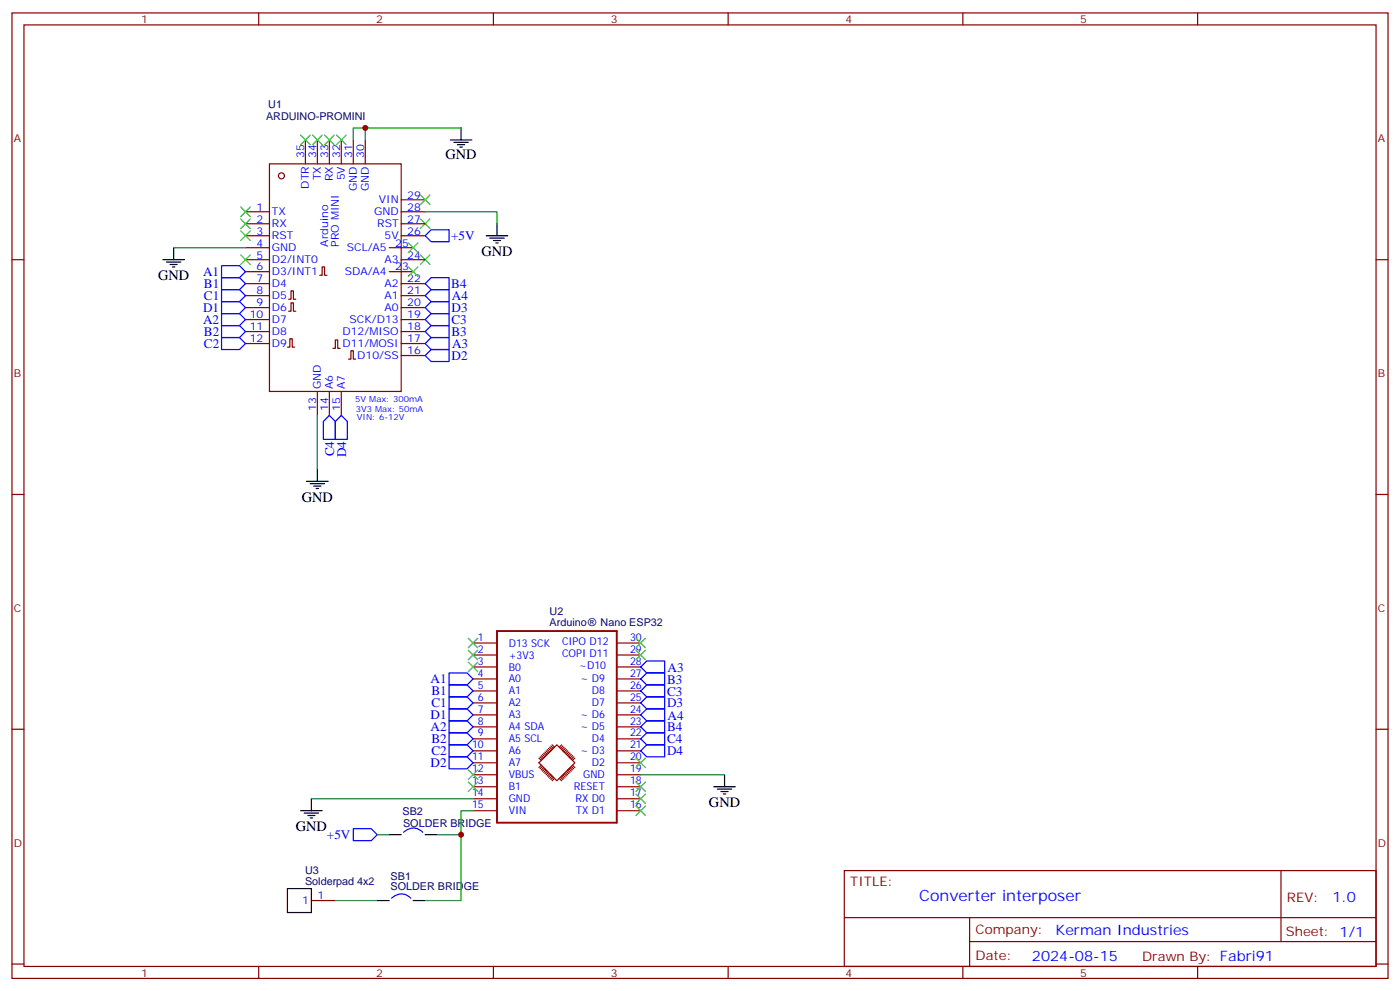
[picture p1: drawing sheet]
<svg xmlns="http://www.w3.org/2000/svg" width="412mm" height="292mm" viewBox="0 0 412 292" stroke-linecap="round" stroke-linejoin="round" font-family="sans-serif">
<g fill="none" stroke="#870000" stroke-width=".35">
<path d="M3.5 3.8h405.4v284.3h-405.4zM7.1 7.3h398.2v277.3h-398.2zM76.2 3.8v3.5M145.3 3.8v3.5M214.5 3.8v3.5M283.6 3.8v3.5M352.8 3.8v3.5M79.4 48.3h38.8v67h-38.8zM90 41.2v7.1M93.5 41.2v7.1M97 41.2v7.1M100.5 41.2v7.1"/>
<path d="M104.1 41.2v7.1M107.6 41.2v7.1M118.2 58.8h7M3.5 76.5h3.6M72.3 76.5h7.1M72.3 62.4h7.1M72.3 65.9h7.1M72.3 69.4h7.1M72.3 73h7.1M114.7 73h7M118.2 76.5h7M118.2 62.4h7"/>
<path d="M118.2 65.9h7M118.2 69.4h7M405.3 76.5h3.6M72.3 80h7.1M72.3 83.5h7.1M72.3 87.1h7.1M72.3 90.6h7.1M72.3 94.1h7.1M72.3 97.6h7.1M85 91.7h.7v-2.5h.7v2.5h.7M85 88.1h.7v-2.4h.7v2.4h.7M94.2 81.1h.7v-2.5h.7v2.5h.7"/>
<path d="M114.7 80h7M118.2 83.5h7M118.2 87.1h7M118.2 90.6h7M118.2 94.1h7M118.2 97.6h7M72.3 101.2h7.1M84.7 102.2h.7v-2.4h.7v2.4h.7M93.5 115.3v7M97 115.3v7M98.1 102.6h.7v-2.5h.7v2.5h.7M100.5 115.3v7"/>
<path d="M102.7 105.8h.7v-2.5h.7v2.5h.7M118.2 101.2h7M118.2 104.7h7M3.5 145.6h3.6M405.3 145.6h3.6M3.5 214.8h3.6M405.3 214.8h3.6M248.7 256.4h156.6v28.2h-156.6zM377.3 256.4v20.9M91.7 265.2h7.1M248.7 270.2h156.5M285.6 277.3h119.6"/>
<path d="M285.6 270.2v14.2M3.5 283.9h3.6M76.2 284.6v3.5M145.3 284.6v3.5M214.5 284.6v3.5M283.6 284.6v3.5M352.8 284.6v3.5M405.3 283.9h3.6"/>
<circle cx="82.9" cy="51.8" r=".88"/>
</g>
<path d="M146.4 185.8h35.3v56.5h-35.3z" fill="none" stroke="#900" stroke-width=".56"/>
<g fill="none" stroke="#900" stroke-width=".35">
<path d="M139.3 189.4h7.1M139.3 192.9h7.1M139.3 196.4h7.1M139.3 200h7.1M181.7 189.4h7M181.7 192.9h7M181.7 196.4h7M181.7 200h7M139.3 203.5h7.1M139.3 207h7.1M139.3 210.5h7.1M139.3 214.1h7.1"/>
<path d="M139.3 217.6h7.1M162.3 219.7l.7 .7M162.6 219.4l.7 .7M165.5 219.4l-.8 .7M165.8 219.7l-.7 .7M181.7 203.5h7M181.7 207h7M181.7 210.5h7M181.7 214.1h7M181.7 217.6h7M139.3 221.1h7.1M139.3 224.6h7.1"/>
<path d="M139.3 228.2h7.1M139.3 231.7h7.1M139.3 235.2h7.1M139.3 238.8h7.1M158.7 224.6l5.3-5.2 5.3 5.2-5.3 5.3zM158.7 223.2l.8 .7M159.1 222.9l.7 .7M159.5 225.4l-.8 .7M159.5 222.5l.7 .7M159.8 225.7l-.7 .7M159.8 222.2l.7 .7M160.2 226.1l-.7 .7"/>
<path d="M160.2 221.8l.7 .7M160.5 226.4l-.7 .7M160.5 221.5l.7 .7M160.9 226.8l-.7 .7M160.9 221.1l.7 .7M161.2 227.1l-.7 .7M161.2 220.8l.7 .7M161.6 227.5l-.7 .7M161.6 220.4l.7 .7M161.9 227.8l-.7 .7M161.9 220.1l.7 .7M162.3 228.2l-.7 .7"/>
<path d="M162.6 228.5l-.7 .7M163 228.9l-.7 .7M163.3 229.2l-.7 .7M164.7 229.2l.8 .7M165.1 228.9l.7 .7M165.5 228.5l.7 .7M165.8 228.2l.7 .7M166.2 220.1l-.7 .7M166.2 227.8l.7 .7M166.5 220.4l-.7 .7M166.5 227.5l.7 .7M166.9 220.8l-.7 .7"/>
<path d="M166.9 227.1l.7 .7M167.2 221.1l-.7 .7M167.2 226.8l.7 .7M167.6 221.5l-.7 .7M167.6 226.4l.7 .7M167.9 221.8l-.7 .7M167.9 226.1l.7 .7M168.3 222.2l-.7 .7M168.3 225.7l.7 .7M168.6 222.5l-.7 .7M168.6 225.4l.7 .7M169 222.9l-.7 .7"/>
<path d="M169.3 223.2l-.7 .7M181.7 221.1h7M181.7 224.6h7M181.7 228.2h7M181.7 231.7h7M181.7 235.2h7M181.7 238.8h7"/>
</g>
<g fill="none" stroke="#00f" stroke-width=".35">
<path d="M65.3 78.2h5.3l1.7 1.8-1.7 1.8h-5.3zM125.2 69.4l1.8-1.7h5.3v3.5h-5.3zM65.3 99.4h5.3l1.7 1.8-1.7 1.7h-5.3zM65.3 95.9h5.3l1.7 1.7-1.7 1.8h-5.3zM65.3 92.4h5.3l1.7 1.7-1.7 1.8h-5.3zM65.3 88.8h5.3l1.7 1.8-1.7 1.8h-5.3zM65.3 85.3h5.3l1.7 1.8-1.7 1.7h-5.3zM65.3 81.8h5.3l1.7 1.7-1.7 1.8h-5.3zM125.2 83.5l1.8-1.7h5.3v3.5h-5.3zM125.2 87.1l1.8-1.8h5.3v3.5h-5.3zM125.2 90.6l1.8-1.8h5.3v3.6h-5.3zM125.2 94.1l1.8-1.7h5.3v3.5h-5.3z"/>
<path d="M125.2 97.6l1.8-1.7h5.3v3.5h-5.3zM125.2 101.2l1.8-1.8h5.3v3.5h-5.3zM127 102.9h5.3v3.6h-5.3l-1.8-1.8zM95.2 124.1l1.8-1.8 1.8 1.8v5.3h-3.6zM100.5 122.3l1.8 1.8v5.3h-3.5v-5.3zM132.3 198.2h5.3l1.7 1.8-1.7 1.7h-5.3zM188.7 196.4l1.8-1.7h5.3v3.5h-5.3zM188.7 200l1.8-1.8h5.3v3.5h-5.3zM132.3 201.7h5.3l1.7 1.8-1.7 1.7h-5.3zM132.3 205.2h5.3l1.7 1.8-1.7 1.8h-5.3zM132.3 208.8h5.3l1.7 1.7-1.7 1.8h-5.3zM132.3 212.3h5.3l1.7 1.8-1.7 1.7h-5.3z"/>
<path d="M132.3 215.8h5.3l1.7 1.8-1.7 1.8h-5.3zM132.3 219.4h5.3l1.7 1.7-1.7 1.8h-5.3zM188.7 203.5l1.8-1.8h5.3v3.5h-5.3zM188.7 207l1.8-1.8h5.3v3.6h-5.3zM188.7 210.5l1.8-1.7h5.3v3.5h-5.3zM188.7 214.1l1.8-1.8h5.3v3.5h-5.3zM190.5 215.8h5.3v3.6h-5.3l-1.8-1.8zM132.3 222.9h5.3l1.7 1.7-1.7 1.8h-5.3zM188.7 221.1l1.8-1.7h5.3v3.5h-5.3zM104.1 244.1h5.3l1.7 1.7-1.7 1.8h-5.3zM118.9 245.1a4 4 0 0 1 5.6 0M115.4 264.5a4 4 0 0 1 5.6 0"/>
</g>
<g fill="none" stroke="#000" stroke-width=".35">
<path d="M135.8 37.7v3.5M132.6 41.2h6.4M133.7 41.9h4.2M134.8 42.6h2.1M135.5 43.3h.7M48 76.5h6.3M49 77.2h4.3M50.1 77.9h2.1M50.8 78.6h.7M51.2 73v3.5M143.2 69.4h6.4M144.3 70.1h4.2"/>
<path d="M145.3 70.8h2.2M146 71.5h.8M146.4 65.9v3.5M93.5 138.2v3.5M90.3 141.7h6.4M91.4 142.5h4.2M92.4 143.2h2.1M93.1 143.9h.7M88.5 238.8h6.4M89.6 239.5h4.2M91.7 235.2v3.6M210.3 231.7h6.3"/>
<path d="M211.3 232.4h4.2M212.4 233.1h2.1M213.1 233.8h.7M213.4 228.2v3.5M90.7 240.2h2.1M91.4 240.9h.7M114.7 245.8h3.5M125.2 245.8h3.6M84.7 261.7h7v7h-7zM111.1 265.2h3.6M121.7 265.2h3.5"/>
</g>
<path d="M107.6 37.7v3.5M135.8 37.7h-31.7v3.5M51.2 73h21.1M125.2 62.4h21.2v3.5M93.5 122.3v15.9M91.7 235.2h47.6M139.3 238.8h-3.5v7h-7M188.7 228.2h24.7M111.1 245.8h3.6M135.8 245.8v19.4h-10.6M98.8 265.2h12.3" fill="none" stroke="#008700" stroke-width=".35"/>
<g fill="none" stroke="#3c3" stroke-width=".35">
<path d="M88.5 39.8l2.9 2.8M91.4 39.8l-2.9 2.8M92.1 39.8l2.8 2.8M94.9 39.8l-2.8 2.8M95.6 39.8l2.8 2.8M98.4 39.8l-2.8 2.8M99.1 39.8l2.9 2.8M102 39.8l-2.9 2.8M123.8 57.4l2.8 2.9M126.6 57.4l-2.8 2.9M70.9 75.1l2.8 2.8M70.9 68l2.8 2.8"/>
<path d="M70.9 64.5l2.8 2.8M70.9 61l2.8 2.8M73.7 61l-2.8 2.8M73.7 64.5l-2.8 2.8M73.7 75.1l-2.8 2.8M73.7 68l-2.8 2.8M120.3 71.5l2.8 2.9M120.3 78.6l2.8 2.8M123.1 78.6l-2.8 2.8M123.1 71.5l-2.8 2.9M123.8 64.5l2.8 2.8M123.8 75.1l2.8 2.8"/>
<path d="M126.6 64.5l-2.8 2.8M126.6 75.1l-2.8 2.8M137.9 195l2.9 2.8M137.9 191.5l2.9 2.8M137.9 188l2.9 2.8M140.8 195l-2.9 2.8M140.8 191.5l-2.9 2.8M140.8 188l-2.9 2.8M187.3 191.5l2.8 2.8M187.3 188l2.8 2.8M190.1 191.5l-2.8 2.8M190.1 188l-2.8 2.8"/>
<path d="M137.9 230.3l2.9 2.8M137.9 226.8l2.9 2.8M140.8 230.3l-2.9 2.8M140.8 226.8l-2.9 2.8M187.3 223.2l2.8 2.9M187.3 230.3l2.8 2.8M187.3 233.8l2.8 2.8M187.3 237.3l2.8 2.9M190.1 223.2l-2.8 2.9M190.1 230.3l-2.8 2.8M190.1 233.8l-2.8 2.8M190.1 237.3l-2.8 2.9"/>
</g>
<g fill="#c00">
<circle cx="135.8" cy="245.8" r=".88"/>
<circle cx="107.6" cy="37.7" r=".88"/>
</g>
<text font-size="4.6" fill="#00f" x="270.8" y="265.4">Converter interposer</text>
<g font-size="4.2">
<text x="131.2" y="46.8">GND</text>
<text x="141.8" y="75.4">GND</text>
<text x="46.6" y="82.5">GND</text>
<text x="88.9" y="147.7">GND</text>
<text x="208.8" y="237.7">GND</text>
<text x="87.1" y="244.8">GND</text>
</g>
<g font-size="4.2" fill="#00f">
<text x="392.5" y="265.7">1.0</text>
<text x="310.9" y="275.2">Kerman Industries</text>
<text x="304" y="283">2024-08-15</text>
</g>
<g font-size="3.9" fill="#00f">
<text x="132.9" y="70.8">+5V</text>
<text x="59.8" y="81.3">A1</text>
<text x="60.1" y="88.3">C1</text>
<text x="60.1" y="84.8">B1</text>
<text x="132.9" y="84.7">B4</text>
<text x="133.1" y="88.3">A4</text>
<text x="59.8" y="95.4">A2</text>
<text x="59.8" y="91.9">D1</text>
<text x="133" y="91.8">D3</text>
<text x="133" y="95.3">C3</text>
<text x="60.1" y="98.9">B2</text>
<text x="133" y="98.8">B3</text>
<text x="60.1" y="102.4">C2</text>
<text x="133" y="105.9">D2</text>
<text x="133.2" y="102.4">A3</text>
<text x="98.4" y="134.4" transform="rotate(-90 98.4 134.4)">C4</text>
<text x="102" y="134.6" transform="rotate(-90 102 134.6)">D4</text>
<text x="196.6" y="197.8">A3</text>
<text x="126.9" y="201.2">A1</text>
<text x="196.5" y="201.3">B3</text>
<text x="127.1" y="204.7">B1</text>
<text x="127.1" y="208.3">C1</text>
<text x="196.5" y="204.8">C3</text>
<text x="196.5" y="208.2">D3</text>
<text x="126.9" y="211.8">D1</text>
<text x="126.9" y="215.3">A2</text>
<text x="196.5" y="215.4">B4</text>
<text x="196.6" y="211.9">A4</text>
<text x="127.1" y="218.8">B2</text>
<text x="196.5" y="219">C4</text>
<text x="126.9" y="225.9">D2</text>
<text x="127.1" y="222.4">C2</text>
<text x="196.5" y="222.5">D4</text>
<text x="96.3" y="247">+5V</text>
</g>
<g font-size="3.9" fill="#800">
<text x="250.5" y="261">TITLE:</text>
<text x="379.1" y="265.7">REV:</text>
<text x="287.4" y="275.2">Company:</text>
<text x="378.7" y="275.8">Sheet: 1/1</text>
<text x="287.4" y="282.9">Date:</text>
<text x="336.4" y="282.9">Drawn By: Fabri91</text>
</g>
<g font-size="3.2" fill="#800">
<text x="41.6" y="6.8">1</text>
<text x="110.8" y="6.8">2</text>
<text x="179.9" y="6.8">3</text>
<text x="249.1" y="6.8">4</text>
<text x="318.2" y="6.8">5</text>
<text x="4.1" y="41.9">A</text>
<text x="405.9" y="41.9">A</text>
<text x="4.1" y="111.1">B</text>
<text x="405.9" y="111.1">B</text>
<text x="4.1" y="180.2">C</text>
<text x="405.9" y="180.2">C</text>
<text x="4.1" y="249.3">D</text>
<text x="405.9" y="249.3">D</text>
<text x="41.6" y="287.6">1</text>
<text x="110.8" y="287.6">2</text>
<text x="179.9" y="287.6">3</text>
<text x="249.1" y="287.6">4</text>
<text x="318.2" y="287.6">5</text>
</g>
<g font-size="3.2" fill="#000080">
<text x="78.4" y="35.3">ARDUINO-PROMINI</text>
<text x="79" y="31.8">U1</text>
<text x="161.9" y="184.3">Arduino</text>
<text x="161.9" y="181.2">U2</text>
<text x="176.9" y="184.3">Nano ESP32</text>
<text x="118.6" y="239.9">SB2</text>
<text x="118.8" y="243.4">SOLDER BRIDGE</text>
<text x="89.9" y="257.5">U3</text>
<text x="89.9" y="260.6">Solderpad 4x2</text>
<text x="115.1" y="262.2">SOLDER BRIDGE</text>
<text x="115.1" y="259">SB1</text>
</g>
<g font-size="3.2" fill="#00f">
<text x="89.6" y="46.5" transform="rotate(-90 89.6 46.5)">35</text>
<text x="93.1" y="46.5" transform="rotate(-90 93.1 46.5)">34</text>
<text x="96.7" y="46.5" transform="rotate(-90 96.7 46.5)">33</text>
<text x="100.2" y="46.5" transform="rotate(-90 100.2 46.5)">32</text>
<text x="103.7" y="46.5" transform="rotate(-90 103.7 46.5)">31</text>
<text x="107.2" y="46.5" transform="rotate(-90 107.2 46.5)">30</text>
<text x="94.5" y="53.1" transform="rotate(-90 94.5 53.1)">TX</text>
<text x="98.1" y="53.3" transform="rotate(-90 98.1 53.3)">RX</text>
<text x="101.6" y="53.1" transform="rotate(-90 101.6 53.1)">5V</text>
<text x="91" y="55.6" transform="rotate(-90 91 55.6)">DTR</text>
<text x="105.1" y="56.2" transform="rotate(-90 105.1 56.2)">GND</text>
<text x="108.7" y="56.2" transform="rotate(-90 108.7 56.2)">GND</text>
<text x="111.6" y="59.9">VIN</text>
<text x="119.9" y="58.5">29</text>
<text x="75.6" y="65.5">2</text>
<text x="75.6" y="62">1</text>
<text x="80.1" y="63.4">TX</text>
<text x="110.2" y="63.4">GND</text>
<text x="119.9" y="62">28</text>
<text x="119.9" y="65.5">27</text>
<text x="75.6" y="69.1">3</text>
<text x="80.1" y="70.5">RST</text>
<text x="80.1" y="67">RX</text>
<text x="111.1" y="67">RST</text>
<text x="113.3" y="70.5">5V</text>
<text x="119.9" y="69.1">26</text>
<text x="75.6" y="76.1">5</text>
<text x="75.6" y="72.6">4</text>
<text x="80.1" y="77.5">D2/INT0</text>
<text x="80.1" y="74">GND</text>
<text x="96.7" y="72.6" transform="rotate(-90 96.7 72.6)">Arduino</text>
<text x="99.8" y="72.6" transform="rotate(-90 99.8 72.6)">PRO MINI</text>
<text x="102.2" y="74">SCL/A5</text>
<text x="113.3" y="77.5">A3</text>
<text x="116.4" y="72.6">25</text>
<text x="119.9" y="76.1">24</text>
<text x="75.6" y="83.2">7</text>
<text x="75.6" y="79.7">6</text>
<text x="80.1" y="81.1">D3/INT1</text>
<text x="101.5" y="81.1">SDA/A4</text>
<text x="116.4" y="79.7">23</text>
<text x="119.9" y="83.2">22</text>
<text x="75.6" y="86.7">8</text>
<text x="80.1" y="88.1">D5</text>
<text x="80.1" y="84.6">D4</text>
<text x="113.3" y="84.6">A2</text>
<text x="113.3" y="88.1">A1</text>
<text x="119.9" y="86.7">21</text>
<text x="73.6" y="93.8">10</text>
<text x="75.6" y="90.2">9</text>
<text x="80.1" y="95.2">D7</text>
<text x="80.1" y="91.7">D6</text>
<text x="103" y="95.2">SCK/D13</text>
<text x="113.3" y="91.7">A0</text>
<text x="119.9" y="90.2">20</text>
<text x="119.9" y="93.8">19</text>
<text x="73.6" y="100.8">12</text>
<text x="73.6" y="97.3">11</text>
<text x="80.1" y="98.7">D8</text>
<text x="100.9" y="98.7">D12/MISO</text>
<text x="119.9" y="97.3">18</text>
<text x="119.9" y="100.8">17</text>
<text x="80.1" y="102.2">D9</text>
<text x="100.9" y="102.2">D11/MOSI</text>
<text x="105.2" y="105.8">D10/SS</text>
<text x="119.9" y="104.4">16</text>
<text x="94.5" y="114.6" transform="rotate(-90 94.5 114.6)">GND</text>
<text x="98.1" y="114.6" transform="rotate(-90 98.1 114.6)">A6</text>
<text x="101.6" y="114.6" transform="rotate(-90 101.6 114.6)">A7</text>
<text x="93.1" y="121.1" transform="rotate(-90 93.1 121.1)">13</text>
<text x="96.7" y="121.1" transform="rotate(-90 96.7 121.1)">14</text>
<text x="100.2" y="121.1" transform="rotate(-90 100.2 121.1)">15</text>
<text x="140.8" y="188.7">1</text>
<text x="149.9" y="190.4">D13 SCK</text>
<text x="165.6" y="190.1">CIPO D12</text>
<text x="185.6" y="188.7">30</text>
<text x="140.8" y="192.2">2</text>
<text x="140.8" y="195.7">3</text>
<text x="149.9" y="193.9">+3V3</text>
<text x="149.9" y="197.5">B0</text>
<text x="165.6" y="193.6">COPI D11</text>
<text x="170.6" y="197.1">~D10</text>
<text x="185.6" y="195.7">28</text>
<text x="185.6" y="192.2">29</text>
<text x="140.8" y="199.3">4</text>
<text x="140.8" y="202.8">5</text>
<text x="149.9" y="201">A0</text>
<text x="171" y="201">~ D9</text>
<text x="185.6" y="202.8">26</text>
<text x="185.6" y="199.3">27</text>
<text x="140.8" y="206.3">6</text>
<text x="140.8" y="209.8">7</text>
<text x="149.9" y="204.5">A1</text>
<text x="149.9" y="208.1">A2</text>
<text x="174.3" y="208.1">D7</text>
<text x="174.3" y="204.5">D8</text>
<text x="185.6" y="209.8">24</text>
<text x="185.6" y="206.3">25</text>
<text x="140.8" y="213.4">8</text>
<text x="149.9" y="211.6">A3</text>
<text x="149.9" y="215.1">A4 SDA</text>
<text x="171" y="215.1">~ D5</text>
<text x="171" y="211.6">~ D6</text>
<text x="185.6" y="213.4">23</text>
<text x="139" y="220.4">10</text>
<text x="140.8" y="216.9">9</text>
<text x="149.9" y="218.6">A5 SCL</text>
<text x="174.3" y="218.6">D4</text>
<text x="185.6" y="220.4">21</text>
<text x="185.6" y="216.9">22</text>
<text x="139" y="224">11</text>
<text x="139" y="227.5">12</text>
<text x="149.9" y="222.2">A6</text>
<text x="149.9" y="225.7">A7</text>
<text x="171" y="222.2">~ D3</text>
<text x="174.3" y="225.7">D2</text>
<text x="185.6" y="227.5">19</text>
<text x="185.6" y="224">20</text>
<text x="139" y="231">13</text>
<text x="149.9" y="229.2">VBUS</text>
<text x="149.9" y="232.7">B1</text>
<text x="169.1" y="232.7">RESET</text>
<text x="171.8" y="229.2">GND</text>
<text x="185.6" y="231">18</text>
<text x="139" y="234.5">14</text>
<text x="139" y="238.1">15</text>
<text x="149.9" y="236.3">GND</text>
<text x="149.9" y="239.8">VIN</text>
<text x="169.5" y="236.3">RX D0</text>
<text x="169.6" y="239.8">TX D1</text>
<text x="185.6" y="238.1">16</text>
<text x="185.6" y="234.5">17</text>
<text x="89" y="266.3">1</text>
<text x="93.5" y="264.9">1</text>
</g>
<g font-size="2.5" fill="#00f">
<text x="104.7" y="118.5">5V Max: 300mA</text>
<text x="104.8" y="121.3">3V3 Max: 50mA</text>
<text x="105.1" y="123.8">VIN: 6-12V</text>
</g>
</svg>
